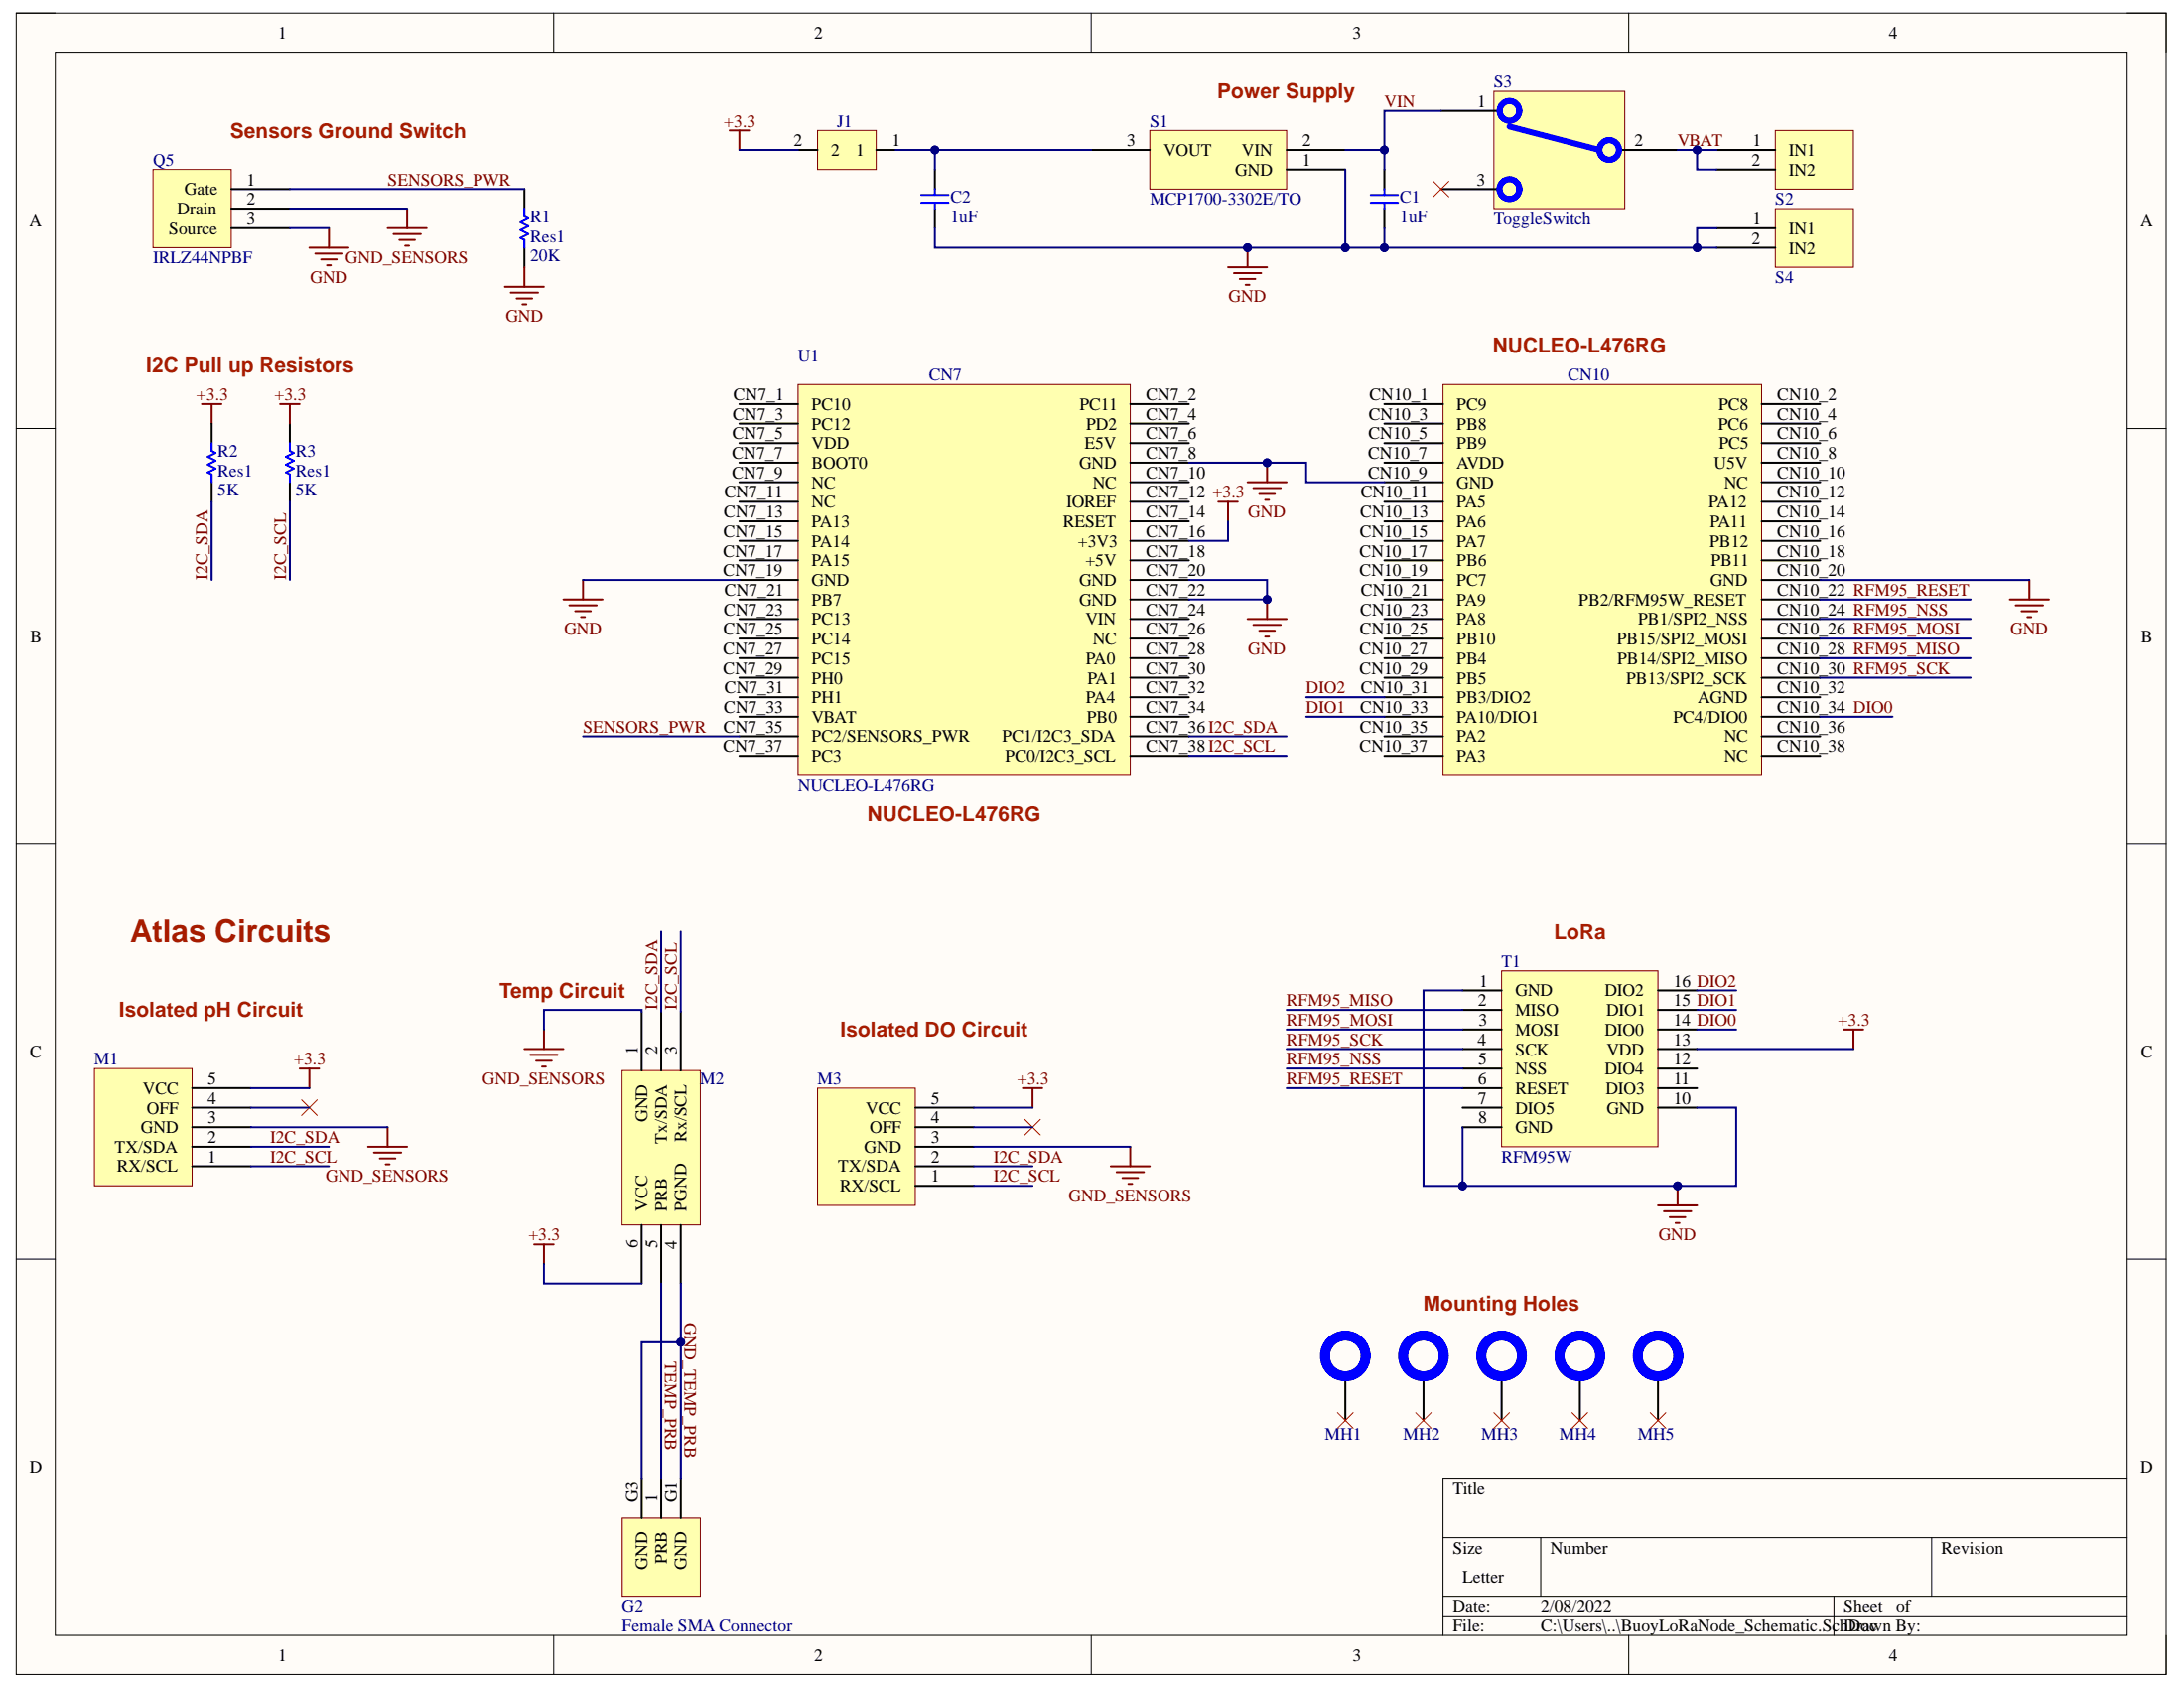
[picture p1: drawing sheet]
<svg xmlns="http://www.w3.org/2000/svg" width="279mm" height="216mm" viewBox="0 0 279 216" stroke-linecap="round" stroke-linejoin="round" font-family="sans-serif">
<path d="M2.1 1.7h275v212.5h-275z" fill-rule="evenodd" fill="#fffcf8"/>
<path d="M2.1 1.7h275v212.5h-275z" fill="none" stroke="#000" stroke-width=".13"/>
<path d="M7.1 6.7h265v202.5h-265z" fill-rule="evenodd" fill="#fffcf8"/>
<g fill="none" stroke="#000" stroke-width=".13">
<path d="M2.1 1.7h5M7.1 6.7h265v202.5h-265zM70.8 1.7v5M139.6 1.7v5M208.4 1.7v5M272.1 1.7h5v5M2.1 54.8h5M272.1 54.8h5M2.1 107.9h5M272.1 107.9h5M2.1 161h5M272.1 161h5"/>
<path d="M184.6 196.7h87.5M197.1 196.7v7.5M247.1 196.7v7.5M272.1 189.2h-87.5v20M70.8 209.2v5M139.6 209.2v5M184.6 204.2h87.5M184.6 206.7h87.5M208.4 209.2v5M234.6 204.2v5M277.1 209.2v5"/>
</g>
<path d="M184.6 49.2h40.8v50h-40.8z" fill-rule="evenodd" fill="#ffffb0"/>
<path d="M184.6 49.2h40.8v50h-40.8z" fill="none" stroke="#800000" stroke-width=".13"/>
<path d="M102.1 49.2h42.5v50h-42.5z" fill-rule="evenodd" fill="#ffffb0"/>
<path d="M102.1 49.2h42.5v50h-42.5z" fill="none" stroke="#800000" stroke-width=".13"/>
<g fill="none" stroke="#000" stroke-width=".25">
<path d="M119.6 21.7v2.5M119.6 26.7v2.5M177.1 21.7v2.5M177.1 26.7v2.5M94.6 51.7h7.5M94.6 54.2h7.5M94.6 56.7h7.5M94.6 59.2h7.5M144.6 51.7h7.5M144.6 54.2h7.5M144.6 56.7h7.5M144.6 59.2h7.5"/>
<path d="M177.1 51.7h7.5M177.1 56.7h7.5M177.1 59.2h7.5M177.1 54.2h7.5M225.4 51.7h7.5M225.4 56.7h7.5M225.4 59.2h7.5M225.4 54.2h7.5M94.6 61.7h7.5M94.6 64.2h7.5M94.6 66.7h7.5M94.6 69.2h7.5"/>
<path d="M94.6 71.7h7.5M94.6 74.2h7.5M94.6 76.7h7.5M94.6 79.2h7.5M144.6 61.7h7.5M144.6 64.2h7.5M144.6 66.7h7.5M144.6 69.2h7.5M144.6 71.7h7.5M144.6 74.2h7.5M144.6 76.7h7.5M144.6 79.2h7.5"/>
<path d="M177.1 61.7h7.5M177.1 64.2h7.5M177.1 66.7h7.5M177.1 69.2h7.5M177.1 71.7h7.5M177.1 74.2h7.5M177.1 76.7h7.5M177.1 79.2h7.5M225.4 61.7h7.5M225.4 64.2h7.5M225.4 66.7h7.5M225.4 69.2h7.5"/>
<path d="M225.4 71.7h7.5M225.4 74.2h7.5M225.4 76.7h7.5M225.4 79.2h7.5M94.6 81.7h7.5M94.6 84.2h7.5M94.6 86.7h7.5M94.6 89.2h7.5M94.6 91.7h7.5M94.6 94.2h7.5M94.6 96.7h7.5M144.6 81.7h7.5"/>
<path d="M144.6 84.2h7.5M144.6 86.7h7.5M144.6 89.2h7.5M144.6 91.7h7.5M144.6 94.2h7.5M144.6 96.7h7.5M177.1 84.2h7.5M177.1 86.7h7.5M177.1 89.2h7.5M177.1 91.7h7.5M177.1 94.2h7.5M177.1 96.7h7.5"/>
<path d="M177.1 81.7h7.5M225.4 84.2h7.5M225.4 86.7h7.5M225.4 89.2h7.5M225.4 91.7h7.5M225.4 94.2h7.5M225.4 96.7h7.5M225.4 81.7h7.5"/>
</g>
<path d="M117.8 24.9h3.5M117.8 25.9h3.5M119.6 24.2v.7M119.6 25.9v.8M175.4 24.9h3.5M175.4 25.9h3.5M177.1 24.2v.7M177.1 25.9v.8" fill="none" stroke="#00f" stroke-width=".25"/>
<path d="M147.1 16.7h17.5v7.5h-17.5z" fill-rule="evenodd" fill="#ffffb0"/>
<path d="M147.1 16.7h17.5v7.5h-17.5z" fill="none" stroke="#800000" stroke-width=".13"/>
<path d="M139.6 19.2h7.5M164.6 19.2h7.5M164.6 21.7h7.5" fill="none" stroke="#000" stroke-width=".25"/>
<path d="M157.1 34.2h5M157.9 34.9h3.5M158.6 35.7h2M159.3 36.4h.6M159.6 31.7v2.5" fill="none" stroke="#800000" stroke-width=".25"/>
<circle cx="159.6" cy="31.7" r=".5" fill="#000080"/>
<circle cx="159.6" cy="31.7" r=".5" fill="none" stroke="#000080" stroke-width=".13"/>
<path d="M192.1 124.2h20v22.5h-20z" fill-rule="evenodd" fill="#ffffb0"/>
<path d="M192.1 124.2h20v22.5h-20z" fill="none" stroke="#800000" stroke-width=".13"/>
<g fill="none" stroke="#000" stroke-width=".25">
<path d="M187.1 131.7h5M187.1 126.7h5M187.1 129.2h5M187.1 134.2h5M187.1 136.7h5M187.1 139.2h5M212.1 131.7h5M212.1 126.7h5M212.1 129.2h5M212.1 134.2h5M212.1 136.7h5M212.1 139.2h5"/>
<path d="M187.1 144.2h5M187.1 141.7h5M212.1 141.7h5"/>
</g>
<path d="M235.9 131.7h2.5M237.1 131.7v2.5" fill="none" stroke="#800000" stroke-width=".25"/>
<path d="M19.6 21.7h10v10h-10z" fill-rule="evenodd" fill="#ffffb0"/>
<path d="M19.6 21.7h10v10h-10z" fill="none" stroke="#800000" stroke-width=".13"/>
<path d="M29.6 24.2h7.5M29.6 26.7h7.5M29.6 29.2h7.5" fill="none" stroke="#000" stroke-width=".25"/>
<path d="M227.1 16.7h10v7.5h-10z" fill-rule="evenodd" fill="#ffffb0"/>
<path d="M227.1 16.7h10v7.5h-10z" fill="none" stroke="#800000" stroke-width=".13"/>
<path d="M219.6 19.2h7.5M219.6 21.7h7.5M172.1 176.7v5M182.1 176.7v5M192.1 176.7v5" fill="none" stroke="#000" stroke-width=".25"/>
<path d="M39.6 31.7h5M40.3 32.4h3.5M41.1 33.2h2M41.8 33.9h.5M42.1 29.2v2.5M49.6 29.2h5M50.3 29.9h3.5M51.1 30.7h2M51.8 31.4h.5M52.1 26.7v2.5M155.8 64.2h2.5M157.1 64.2v2.5" fill="none" stroke="#800000" stroke-width=".25"/>
<g fill="none" stroke="#00f" stroke-width="1.3">
<circle cx="172.1" cy="173.4" r="2.6"/>
<circle cx="182.1" cy="173.4" r="2.6"/>
<circle cx="192.1" cy="173.4" r="2.6"/>
</g>
<path d="M171.1 180.7l2 2M173.1 180.7l-2 2M181.1 180.7l2 2M183.1 180.7l-2 2M191.1 180.7l2 2M193.1 180.7l-2 2" fill="none" stroke="#f00" stroke-width=".13"/>
<path d="M191.1 11.7h16.8v15h-16.8z" fill-rule="evenodd" fill="#ffffb0"/>
<path d="M191.1 11.7h16.8v15h-16.8z" fill="none" stroke="#800000" stroke-width=".13"/>
<path d="M184.4 14.2h7.5M207.1 19.2h7.5M184.4 24.2h7.5" fill="none" stroke="#000" stroke-width=".25"/>
<g fill="none" stroke="#00f" stroke-width=".75">
<path d="M193.1 16.2l11.5 3"/>
<circle cx="193.1" cy="14.2" r="1.26"/>
<circle cx="205.9" cy="19.2" r="1.26"/>
<circle cx="193.1" cy="24.2" r="1.27"/>
</g>
<path d="M183.4 23.2l2 2M185.4 23.2l-2 2" fill="none" stroke="#f00" stroke-width=".13"/>
<path d="M72.1 76.7h5M72.8 77.4h3.5M73.6 78.2h2M74.3 78.9h.5M74.6 74.2v2.5" fill="none" stroke="#800000" stroke-width=".25"/>
<path d="M79.6 194.2h10v10h-10z" fill-rule="evenodd" fill="#ffffb0"/>
<path d="M79.6 194.2h10v10h-10z" fill="none" stroke="#800000" stroke-width=".13"/>
<path d="M82.1 189.2v5M84.6 189.2v5M87.1 189.2v5" fill="none" stroke="#000" stroke-width=".25"/>
<path d="M227.1 26.7h10v7.5h-10z" fill-rule="evenodd" fill="#ffffb0"/>
<path d="M227.1 26.7h10v7.5h-10z" fill="none" stroke="#800000" stroke-width=".13"/>
<path d="M219.6 29.2h7.5M219.6 31.7h7.5M202.1 176.7v5M212.1 176.7v5" fill="none" stroke="#000" stroke-width=".25"/>
<g fill="none" stroke="#00f" stroke-width="1.3">
<circle cx="202.1" cy="173.4" r="2.6"/>
<circle cx="212.1" cy="173.4" r="2.6"/>
</g>
<path d="M201.1 180.7l2 2M203.1 180.7l-2 2M211.1 180.7l2 2M213.1 180.7l-2 2" fill="none" stroke="#f00" stroke-width=".13"/>
<path d="M12.1 136.7h12.5v15h-12.5z" fill-rule="evenodd" fill="#ffffb0"/>
<path d="M12.1 136.7h12.5v15h-12.5z" fill="none" stroke="#800000" stroke-width=".13"/>
<path d="M24.6 139.2h7.5M24.6 149.2h7.5M24.6 146.7h7.5M24.6 144.2h7.5M24.6 141.7h7.5" fill="none" stroke="#000" stroke-width=".25"/>
<path d="M38.3 136.7h2.5M39.6 136.7v2.5M68.3 159.2h2.5M69.6 159.2v2.5" fill="none" stroke="#800000" stroke-width=".25"/>
<path d="M104.6 139.2h12.5v15h-12.5z" fill-rule="evenodd" fill="#ffffb0"/>
<path d="M104.6 139.2h12.5v15h-12.5z" fill="none" stroke="#800000" stroke-width=".13"/>
<path d="M117.1 151.7h7.5M117.1 149.2h7.5M117.1 146.7h7.5M117.1 144.2h7.5M117.1 141.7h7.5" fill="none" stroke="#000" stroke-width=".25"/>
<path d="M130.8 139.2h2.5M132.1 139.2v2.5" fill="none" stroke="#800000" stroke-width=".25"/>
<path d="M38.6 140.7l2 2M40.6 140.7l-2 2M131.1 143.2l2 2M133.1 143.2l-2 2" fill="none" stroke="#f00" stroke-width=".13"/>
<path d="M104.6 16.7h7.5v5h-7.5z" fill-rule="evenodd" fill="#ffffb0"/>
<path d="M104.6 16.7h7.5v5h-7.5z" fill="none" stroke="#800000" stroke-width=".13"/>
<path d="M102.1 19.2h2.5M112.1 19.2h2.5M67.1 24.2v2.5M67.1 31.7v2.5M27.1 54.2v2.5M37.1 54.2v2.5M27.1 61.7v2.5M37.1 61.7v2.5" fill="none" stroke="#000" stroke-width=".25"/>
<g fill="none" stroke="#800000" stroke-width=".25">
<path d="M93.3 16.7h2.5M94.6 16.7v2.5M64.6 36.7h5M65.3 37.4h3.5M66.1 38.2h2M66.8 38.9h.5M67.1 34.2v2.5M25.8 51.7h2.5M27.1 51.7v2.5M35.8 51.7h2.5M37.1 51.7v2.5M67.1 134.2h5"/>
<path d="M67.8 134.9h3.5M68.6 135.7h2M69.3 136.4h.5M69.6 131.7v2.5M47.1 146.7h5M47.8 147.4h3.5M48.6 148.2h2M49.3 148.9h.5M49.6 144.2v2.5M142.1 149.2h5M142.8 149.9h3.5M143.6 150.7h2"/>
<path d="M144.3 151.4h.5M144.6 146.7v2.5M212.1 154.2h5M212.9 154.9h3.5M213.6 155.7h2M214.4 156.4h.5M214.6 151.7v2.5"/>
</g>
<path d="M67.1 26.7v1l.5 .2-1 .5 1 .5-1 .5 1 .5-1 .5 .5 .3v1M27.1 56.7v1l.5 .2-1 .5 1 .5-1 .5 1 .5-1 .5 .5 .3v1M37.1 56.7v1l.5 .2-1 .5 1 .5-1 .5 1 .5-1 .5 .5 .3v1" fill="none" stroke="#00f" stroke-width=".25"/>
<circle cx="214.6" cy="151.7" r=".5" fill="#000080"/>
<circle cx="214.6" cy="151.7" r=".5" fill="none" stroke="#000080" stroke-width=".13"/>
<path d="M79.6 136.9h10v19.8h-10z" fill-rule="evenodd" fill="#ffffb0"/>
<path d="M79.6 136.9h10v19.8h-10z" fill="none" stroke="#800000" stroke-width=".13"/>
<path d="M82.1 129.4v7.5M84.6 129.4v7.5M87.1 129.4v7.5M82.1 156.7v7.5M84.6 156.7v7.5M87.1 156.7v7.5" fill="none" stroke="#000" stroke-width=".25"/>
<path d="M159.6 79.2h5M160.3 79.9h3.5M162.1 76.7v2.5M161.1 80.7h2M161.8 81.4h.6" fill="none" stroke="#800000" stroke-width=".25"/>
<circle cx="162.1" cy="76.7" r=".5" fill="#000080"/>
<circle cx="162.1" cy="76.7" r=".5" fill="none" stroke="#000080" stroke-width=".13"/>
<path d="M162.1 59.2v2.5M159.6 61.7h5M160.3 62.4h3.5M161.1 63.2h2M161.8 63.9h.6" fill="none" stroke="#800000" stroke-width=".25"/>
<circle cx="162.1" cy="59.2" r=".5" fill="#000080"/>
<circle cx="162.1" cy="59.2" r=".5" fill="none" stroke="#000080" stroke-width=".13"/>
<path d="M257.1 76.7h5M257.9 77.4h3.5M258.6 78.2h2M259.4 78.9h.5M259.6 74.2v2.5" fill="none" stroke="#800000" stroke-width=".25"/>
<path d="M187.1 126.7h-5v25h5M217.1 134.2h20" fill="none" stroke="#000080" stroke-width=".25"/>
<circle cx="187.1" cy="151.7" r=".5" fill="#000080"/>
<circle cx="187.1" cy="151.7" r=".5" fill="none" stroke="#000080" stroke-width=".13"/>
<path d="M37.1 29.2h5M37.1 26.7h15M157.1 66.7v2.5h-5M217.1 141.7h5v10h-35v-7.5" fill="none" stroke="#000080" stroke-width=".25"/>
<circle cx="214.6" cy="151.7" r=".5" fill="#000080"/>
<circle cx="214.6" cy="151.7" r=".5" fill="none" stroke="#000080" stroke-width=".13"/>
<circle cx="187.1" cy="151.7" r=".5" fill="#000080"/>
<circle cx="187.1" cy="151.7" r=".5" fill="none" stroke="#000080" stroke-width=".13"/>
<path d="M172.1 19.2h5" fill="none" stroke="#000080" stroke-width=".25"/>
<circle cx="177.1" cy="19.2" r=".5" fill="#000080"/>
<circle cx="177.1" cy="19.2" r=".5" fill="none" stroke="#000080" stroke-width=".13"/>
<path d="M214.6 19.2h5" fill="none" stroke="#000080" stroke-width=".25"/>
<circle cx="217.1" cy="19.2" r=".5" fill="#000080"/>
<circle cx="217.1" cy="19.2" r=".5" fill="none" stroke="#000080" stroke-width=".13"/>
<path d="M177.1 29.2v2.5" fill="none" stroke="#000080" stroke-width=".25"/>
<circle cx="177.1" cy="31.7" r=".5" fill="#000080"/>
<circle cx="177.1" cy="31.7" r=".5" fill="none" stroke="#000080" stroke-width=".13"/>
<path d="M184.4 14.2h-7.3v7.5" fill="none" stroke="#000080" stroke-width=".25"/>
<circle cx="177.1" cy="19.2" r=".5" fill="#000080"/>
<circle cx="177.1" cy="19.2" r=".5" fill="none" stroke="#000080" stroke-width=".13"/>
<path d="M74.6 74.2h20M217.1 126.7h5M217.1 129.2h5M217.1 131.7h5M124.6 149.2h7.5M124.6 151.7h7.5M87.1 164.2v25" fill="none" stroke="#000080" stroke-width=".25"/>
<circle cx="87.1" cy="171.7" r=".5" fill="#000080"/>
<circle cx="87.1" cy="171.7" r=".5" fill="none" stroke="#000080" stroke-width=".13"/>
<path d="M172.1 21.7v10h47.5" fill="none" stroke="#000080" stroke-width=".25"/>
<circle cx="217.1" cy="31.7" r=".5" fill="#000080"/>
<circle cx="217.1" cy="31.7" r=".5" fill="none" stroke="#000080" stroke-width=".13"/>
<circle cx="177.1" cy="31.7" r=".5" fill="#000080"/>
<circle cx="177.1" cy="31.7" r=".5" fill="none" stroke="#000080" stroke-width=".13"/>
<circle cx="172.1" cy="31.7" r=".5" fill="#000080"/>
<circle cx="172.1" cy="31.7" r=".5" fill="none" stroke="#000080" stroke-width=".13"/>
<path d="M217.1 19.2v2.5h2.5" fill="none" stroke="#000080" stroke-width=".25"/>
<circle cx="217.1" cy="19.2" r=".5" fill="#000080"/>
<circle cx="217.1" cy="19.2" r=".5" fill="none" stroke="#000080" stroke-width=".13"/>
<path d="M219.6 29.2h-2.5v2.5" fill="none" stroke="#000080" stroke-width=".25"/>
<circle cx="217.1" cy="31.7" r=".5" fill="#000080"/>
<circle cx="217.1" cy="31.7" r=".5" fill="none" stroke="#000080" stroke-width=".13"/>
<path d="M119.6 29.2v2.5h52.5" fill="none" stroke="#000080" stroke-width=".25"/>
<circle cx="172.1" cy="31.7" r=".5" fill="#000080"/>
<circle cx="172.1" cy="31.7" r=".5" fill="none" stroke="#000080" stroke-width=".13"/>
<circle cx="159.6" cy="31.7" r=".5" fill="#000080"/>
<circle cx="159.6" cy="31.7" r=".5" fill="none" stroke="#000080" stroke-width=".13"/>
<path d="M139.6 19.2h-20v2.5M32.1 139.2h7.5M32.1 146.7h10M32.1 149.2h10M32.1 144.2h17.5M32.1 141.7h7.5M124.6 146.7h20M124.6 144.2h7.5M124.6 141.7h7.5" fill="none" stroke="#000080" stroke-width=".25"/>
<circle cx="119.6" cy="19.2" r=".5" fill="#000080"/>
<circle cx="119.6" cy="19.2" r=".5" fill="none" stroke="#000080" stroke-width=".13"/>
<path d="M114.6 19.2h5" fill="none" stroke="#000080" stroke-width=".25"/>
<circle cx="119.6" cy="19.2" r=".5" fill="#000080"/>
<circle cx="119.6" cy="19.2" r=".5" fill="none" stroke="#000080" stroke-width=".13"/>
<path d="M94.6 19.2h7.5M37.1 24.2h30M27.1 64.2v10M37.1 64.2v10M152.1 94.2h12.5M84.6 164.2v25M87.1 171.7h-5v17.5" fill="none" stroke="#000080" stroke-width=".25"/>
<circle cx="87.1" cy="171.7" r=".5" fill="#000080"/>
<circle cx="87.1" cy="171.7" r=".5" fill="none" stroke="#000080" stroke-width=".13"/>
<path d="M152.1 74.2h10v2.5h-10M84.6 119.2v10.2M87.1 119.2v10.2M82.1 129.4v-.2h-12.5v2.5M69.6 161.7v2.5h12.5" fill="none" stroke="#000080" stroke-width=".25"/>
<circle cx="162.1" cy="76.7" r=".5" fill="#000080"/>
<circle cx="162.1" cy="76.7" r=".5" fill="none" stroke="#000080" stroke-width=".13"/>
<path d="M152.1 59.2h15v2.5h10" fill="none" stroke="#000080" stroke-width=".25"/>
<circle cx="162.1" cy="59.2" r=".5" fill="#000080"/>
<circle cx="162.1" cy="59.2" r=".5" fill="none" stroke="#000080" stroke-width=".13"/>
<g fill="none" stroke="#000080" stroke-width=".25">
<path d="M232.9 74.2h26.7M232.9 79.2h19.2M232.9 76.7h19.2M74.6 94.2h20M152.1 96.7h12.5M167.1 91.7h10M167.1 89.2h10M232.9 81.7h19.2M232.9 84.2h19.2M232.9 86.7h19.2M232.9 91.7h9.2M164.6 129.2h22.5"/>
<path d="M164.6 131.7h22.5M164.6 134.2h22.5M164.6 136.7h22.5M164.6 139.2h22.5"/>
</g>
<text font-size="4" fill="#a61c00" x="16.7" y="120.6">Atlas Circuits</text>
<g font-size="2.7" fill="#a61c00">
<text x="29.4" y="17.6">Sensors Ground Switch</text>
<text x="155.7" y="12.6">Power Supply</text>
<text x="18.7" y="47.6">I2C Pull up Resistors</text>
<text x="191" y="45.1">NUCLEO-L476RG</text>
<text x="111" y="105.1">NUCLEO-L476RG</text>
<text x="198.8" y="120.1">LoRa</text>
<text x="15.2" y="130.1">Isolated pH Circuit</text>
<text x="63.9" y="127.6">Temp Circuit</text>
<text x="107.5" y="132.6">Isolated DO Circuit</text>
<text x="182.1" y="167.6">Mounting Holes</text>
</g>
<g font-size="2.2">
<text x="35.6" y="5">1</text>
<text x="104.2" y="5">2</text>
<text x="173" y="5">3</text>
<text x="241.7" y="5">4</text>
<text x="189" y="13.7">1</text>
<text x="31.6" y="23.7">1</text>
<text x="101.5" y="18.7">2</text>
<text x="106.3" y="19.9">2</text>
<text x="109.5" y="19.9">1</text>
<text x="114.1" y="18.7">1</text>
<text x="144.1" y="18.7">3</text>
<text x="148.8" y="19.9">VOUT</text>
<text x="158" y="22.4">GND</text>
<text x="158.9" y="19.9">VIN</text>
<text x="166.6" y="21.2">1</text>
<text x="166.6" y="18.7">2</text>
<text x="188.9" y="23.7">3</text>
<text x="209.1" y="18.7">2</text>
<text x="224.1" y="21.2">2</text>
<text x="224.2" y="18.7">1</text>
<text x="228.9" y="19.9">IN1</text>
<text x="228.9" y="22.4">IN2</text>
<text x="3.8" y="29">A</text>
<text x="21.6" y="30">Source</text>
<text x="22.7" y="27.4">Drain</text>
<text x="23.6" y="24.9">Gate</text>
<text x="31.6" y="26.2">2</text>
<text x="31.6" y="28.7">3</text>
<text x="224.2" y="28.7">1</text>
<text x="228.9" y="30">IN1</text>
<text x="273.8" y="29">A</text>
<text x="224.1" y="31.2">2</text>
<text x="228.9" y="32.5">IN2</text>
<text x="93.8" y="53.7">CN7_3</text>
<text x="93.8" y="51.2">CN7_1</text>
<text x="103.8" y="52.4">PC10</text>
<text x="138.1" y="52.4">PC11</text>
<text x="146.6" y="51.2">CN7_2</text>
<text x="146.6" y="53.7">CN7_4</text>
<text x="175.1" y="53.7">CN10_3</text>
<text x="175.2" y="51.2">CN10_1</text>
<text x="186.3" y="52.4">PC9</text>
<text x="219.8" y="52.4">PC8</text>
<text x="227.4" y="51.2">CN10_2</text>
<text x="227.4" y="53.7">CN10_4</text>
<text x="93.7" y="58.7">CN7_7</text>
<text x="93.7" y="56.2">CN7_5</text>
<text x="103.8" y="55">PC12</text>
<text x="103.8" y="57.5">VDD</text>
<text x="103.8" y="59.9">BOOT0</text>
<text x="138.1" y="59.9">GND</text>
<text x="138.7" y="57.5">E5V</text>
<text x="138.9" y="55">PD2</text>
<text x="146.6" y="56.2">CN7_6</text>
<text x="146.6" y="58.7">CN7_8</text>
<text x="175" y="58.7">CN10_7</text>
<text x="175.1" y="56.2">CN10_5</text>
<text x="186.3" y="55">PB8</text>
<text x="186.3" y="57.5">PB9</text>
<text x="186.3" y="59.9">AVDD</text>
<text x="219.2" y="59.9">U5V</text>
<text x="219.8" y="55">PC6</text>
<text x="219.9" y="57.5">PC5</text>
<text x="227.4" y="56.2">CN10_6</text>
<text x="227.4" y="58.7">CN10_8</text>
<text x="92.7" y="63.7">CN7_11</text>
<text x="93.7" y="61.2">CN7_9</text>
<text x="103.8" y="62.4">NC</text>
<text x="103.8" y="64.9">NC</text>
<text x="136.4" y="64.9">IOREF</text>
<text x="139.8" y="62.4">NC</text>
<text x="146.6" y="61.2">CN7_10</text>
<text x="146.6" y="63.7">CN7_12 +3.3</text>
<text x="174.1" y="63.7">CN10_11</text>
<text x="175" y="61.2">CN10_9</text>
<text x="186.3" y="62.4">GND</text>
<text x="186.3" y="64.9">PA5</text>
<text x="218.6" y="64.9">PA12</text>
<text x="220.6" y="62.4">NC</text>
<text x="227.4" y="61.2">CN10_10</text>
<text x="227.4" y="63.7">CN10_12</text>
<text x="92.5" y="71.2">CN7_17</text>
<text x="92.6" y="68.7">CN7_15</text>
<text x="92.6" y="66.2">CN7_13</text>
<text x="103.8" y="67.4">PA13</text>
<text x="103.8" y="69.9">PA14</text>
<text x="136" y="67.4">RESET</text>
<text x="137.9" y="69.9">+3V3</text>
<text x="146.6" y="66.2">CN7_14</text>
<text x="146.6" y="68.7">CN7_16</text>
<text x="146.6" y="71.2">CN7_18</text>
<text x="173.9" y="71.2">CN10_17</text>
<text x="174" y="68.7">CN10_15</text>
<text x="174" y="66.2">CN10_13</text>
<text x="186.3" y="67.4">PA6</text>
<text x="186.3" y="69.9">PA7</text>
<text x="218.7" y="69.9">PB12</text>
<text x="218.7" y="67.4">PA11</text>
<text x="227.4" y="66.2">CN10_14</text>
<text x="227.4" y="68.7">CN10_16</text>
<text x="227.4" y="71.2">CN10_18</text>
<text x="92.5" y="73.7">CN7_19</text>
<text x="92.7" y="76.2">CN7_21</text>
<text x="103.8" y="72.4">PA15</text>
<text x="103.8" y="74.9">GND</text>
<text x="103.8" y="77.4">PB7</text>
<text x="138.1" y="74.9">GND</text>
<text x="138.1" y="77.4">GND</text>
<text x="138.9" y="72.4">+5V</text>
<text x="146.6" y="73.7">CN7_20</text>
<text x="146.6" y="76.2">CN7_22</text>
<text x="173.9" y="73.7">CN10_19</text>
<text x="174.1" y="76.2">CN10_21</text>
<text x="186.3" y="72.4">PB6</text>
<text x="186.3" y="74.9">PC7</text>
<text x="186.3" y="77.4">PA9</text>
<text x="201.9" y="77.4">PB2/RFM95W_RESET</text>
<text x="218.8" y="74.9">GND</text>
<text x="218.9" y="72.4">PB11</text>
<text x="227.4" y="73.7">CN10_20</text>
<text x="227.4" y="76.2">CN10_22 RFM95_RESET</text>
<text x="3.9" y="82.1">B</text>
<text x="92.5" y="83.7">CN7_27</text>
<text x="92.6" y="81.2">CN7_25</text>
<text x="92.6" y="78.7">CN7_23</text>
<text x="103.8" y="79.9">PC13</text>
<text x="103.8" y="82.5">PC14</text>
<text x="138.9" y="79.9">VIN</text>
<text x="139.8" y="82.5">NC</text>
<text x="146.6" y="78.7">CN7_24</text>
<text x="146.6" y="81.2">CN7_26</text>
<text x="146.6" y="83.7">CN7_28</text>
<text x="173.9" y="83.7">CN10_27</text>
<text x="174" y="81.2">CN10_25</text>
<text x="174" y="78.7">CN10_23</text>
<text x="186.3" y="79.9">PA8</text>
<text x="186.3" y="82.5">PB10</text>
<text x="206.9" y="82.5">PB15/SPI2_MOSI</text>
<text x="209.6" y="79.9">PB1/SPI2_NSS</text>
<text x="227.4" y="78.7">CN10_24 RFM95_NSS</text>
<text x="227.4" y="81.2">CN10_26 RFM95_MOSI</text>
<text x="227.4" y="83.7">CN10_28 RFM95_MISO</text>
<text x="273.9" y="82.1">B</text>
<text x="92.5" y="86.2">CN7_29</text>
<text x="92.7" y="88.7">CN7_31</text>
<text x="103.8" y="84.9">PC15</text>
<text x="103.8" y="87.4">PH0</text>
<text x="103.8" y="89.9">PH1</text>
<text x="138.9" y="84.9">PA0</text>
<text x="138.9" y="89.9">PA4</text>
<text x="139.1" y="87.4">PA1</text>
<text x="146.6" y="88.7">CN7_32</text>
<text x="146.6" y="86.2">CN7_30</text>
<text x="173.9" y="86.2">CN10_29</text>
<text x="174.1" y="88.7">CN10_31</text>
<text x="186.3" y="84.9">PB4</text>
<text x="186.3" y="87.4">PB5</text>
<text x="186.3" y="89.9">PB3/DIO2</text>
<text x="206.9" y="84.9">PB14/SPI2_MISO</text>
<text x="208" y="87.4">PB13/SPI2_SCK</text>
<text x="217.2" y="89.9">AGND</text>
<text x="227.4" y="86.2">CN10_30 RFM95_SCK</text>
<text x="227.4" y="88.7">CN10_32</text>
<text x="92.6" y="93.7">CN7_35</text>
<text x="92.6" y="91.2">CN7_33</text>
<text x="103.8" y="92.4">VBAT</text>
<text x="103.8" y="94.9">PC2/SENSORS_PWR</text>
<text x="128.2" y="94.9">PC1/I2C3_SDA</text>
<text x="139" y="92.4">PB0</text>
<text x="146.6" y="91.2">CN7_34</text>
<text x="146.6" y="93.7">CN7_36 I2C_SDA</text>
<text x="174" y="93.7">CN10_35</text>
<text x="174" y="91.2">CN10_33</text>
<text x="186.3" y="92.4">PA10/DIO1</text>
<text x="186.3" y="94.9">PA2</text>
<text x="214" y="92.4">PC4/DIO0</text>
<text x="220.6" y="94.9">NC</text>
<text x="227.4" y="91.2">CN10_34 DIO0</text>
<text x="227.4" y="93.7">CN10_36</text>
<text x="92.5" y="96.2">CN7_37</text>
<text x="103.8" y="97.4">PC3</text>
<text x="128.6" y="97.4">PC0/I2C3_SCL</text>
<text x="146.6" y="96.2">CN7_38 I2C_SCL</text>
<text x="173.9" y="96.2">CN10_37</text>
<text x="186.3" y="97.4">PA3</text>
<text x="220.6" y="97.4">NC</text>
<text x="227.4" y="96.2">CN10_38</text>
<text x="189.1" y="128.7">2</text>
<text x="189.2" y="131.2">3</text>
<text x="189.2" y="126.2">1</text>
<text x="193.9" y="127.4">GND</text>
<text x="193.9" y="129.9">MISO</text>
<text x="205.3" y="127.4">DIO2</text>
<text x="205.5" y="129.9">DIO1</text>
<text x="214.1" y="131.2">14 DIO0</text>
<text x="214.1" y="126.2">16 DIO2</text>
<text x="214.1" y="128.7">15 DIO1</text>
<text x="3.9" y="135.2">C</text>
<text x="81.6" y="134.9" transform="rotate(-90 81.6 134.9)">1</text>
<text x="84.1" y="134.9" transform="rotate(-90 84.1 134.9)">2</text>
<text x="86.6" y="134.9" transform="rotate(-90 86.6 134.9)">3</text>
<text x="189" y="133.7">4</text>
<text x="189.1" y="136.2">5</text>
<text x="193.9" y="132.5">MOSI</text>
<text x="193.9" y="134.9">SCK</text>
<text x="193.9" y="137.4">NSS</text>
<text x="205.3" y="132.5">DIO0</text>
<text x="205.3" y="137.4">DIO4</text>
<text x="205.5" y="134.9">VDD</text>
<text x="214.1" y="133.7">13</text>
<text x="214.1" y="136.2">12</text>
<text x="273.9" y="135.2">C</text>
<text x="18.3" y="139.9">VCC</text>
<text x="18.8" y="142.4">OFF</text>
<text x="26.6" y="143.7">3</text>
<text x="26.6" y="141.2">4</text>
<text x="26.6" y="138.7">5</text>
<text x="82.8" y="143.5" transform="rotate(-90 82.8 143.5)">GND</text>
<text x="110.8" y="142.4">VCC</text>
<text x="119.1" y="143.7">4</text>
<text x="119.1" y="141.2">5</text>
<text x="189.1" y="138.7">6</text>
<text x="189.1" y="141.2">7</text>
<text x="189.1" y="143.7">8</text>
<text x="193.9" y="139.9">RESET</text>
<text x="193.9" y="142.4">DIO5</text>
<text x="205.4" y="139.9">DIO3</text>
<text x="205.5" y="142.4">GND</text>
<text x="214.1" y="138.7">11</text>
<text x="214.1" y="141.2">10</text>
<text x="14.7" y="147.4">TX/SDA</text>
<text x="15" y="149.9">RX/SCL</text>
<text x="18" y="144.9">GND</text>
<text x="26.6" y="148.7">1</text>
<text x="26.6" y="146.2">2</text>
<text x="85.3" y="146.3" transform="rotate(-90 85.3 146.3)">Tx/SDA</text>
<text x="87.8" y="146" transform="rotate(-90 87.8 146)">Rx/SCL</text>
<text x="107.2" y="149.9">TX/SDA</text>
<text x="110.6" y="147.4">GND</text>
<text x="111.3" y="144.9">OFF</text>
<text x="119.1" y="148.7">2</text>
<text x="119.1" y="146.2">3</text>
<text x="193.9" y="144.9">GND</text>
<text x="82.8" y="154.9" transform="rotate(-90 82.8 154.9)">VCC</text>
<text x="85.3" y="154.9" transform="rotate(-90 85.3 154.9)">PRB</text>
<text x="87.8" y="154.9" transform="rotate(-90 87.8 154.9)">PGND</text>
<text x="107.5" y="152.4">RX/SCL</text>
<text x="119.1" y="151.2">1</text>
<text x="81.6" y="159.7" transform="rotate(-90 81.6 159.7)">6</text>
<text x="84.1" y="159.7" transform="rotate(-90 84.1 159.7)">5</text>
<text x="86.6" y="159.7" transform="rotate(-90 86.6 159.7)">4</text>
<text x="3.8" y="188.4">D</text>
<text x="185.9" y="191.2">Title</text>
<text x="273.8" y="188.4">D</text>
<text x="81.6" y="192.2" transform="rotate(-90 81.6 192.2)">G3</text>
<text x="84.1" y="192.2" transform="rotate(-90 84.1 192.2)">1</text>
<text x="86.6" y="192.2" transform="rotate(-90 86.6 192.2)">G1</text>
<text x="82.8" y="200.7" transform="rotate(-90 82.8 200.7)">GND</text>
<text x="85.3" y="200" transform="rotate(-90 85.3 200)">PRB</text>
<text x="87.8" y="200.7" transform="rotate(-90 87.8 200.7)">GND</text>
<text x="185.9" y="198.7">Size</text>
<text x="187.1" y="202.4">Letter</text>
<text x="198.3" y="198.7">Number</text>
<text x="248.4" y="198.7">Revision</text>
<text x="185.9" y="206.2">Date:</text>
<text x="185.9" y="208.7">File:</text>
<text x="197.1" y="206.2">2/08/2022</text>
<text x="197.1" y="208.7">C:\Users\..\BuoyLoRaNode_Schematic.SchDoc</text>
<text x="235.9" y="206.2">Sheet</text>
<text x="235.9" y="208.7">Drawn By:</text>
<text x="242.6" y="206.2">of</text>
<text x="35.6" y="212.4">1</text>
<text x="104.2" y="212.4">2</text>
<text x="173" y="212.4">3</text>
<text x="241.7" y="212.4">4</text>
</g>
<g font-size="2.2" fill="#000080">
<text x="191.1" y="11.2">S3</text>
<text x="107.1" y="16.2">J1</text>
<text x="147.1" y="16.2">S1</text>
<text x="19.6" y="21.2">Q5</text>
<text x="67.8" y="28.4">R1</text>
<text x="121.6" y="25.9">C2</text>
<text x="121.6" y="28.4">1uF</text>
<text x="147.1" y="26.2">MCP1700-3302E/TO</text>
<text x="179.1" y="25.9">C1</text>
<text x="179.1" y="28.4">1uF</text>
<text x="191.1" y="28.7">ToggleSwitch</text>
<text x="227.1" y="26.2">S2</text>
<text x="19.6" y="33.7">IRLZ44NPBF</text>
<text x="67.8" y="33.4">20K</text>
<text x="67.8" y="30.9">Res1</text>
<text x="227.1" y="36.2">S4</text>
<text x="102.1" y="46.2">U1</text>
<text x="118.8" y="48.7">CN7</text>
<text x="200.6" y="48.7">CN10</text>
<text x="27.8" y="58.4">R2</text>
<text x="37.8" y="58.4">R3</text>
<text x="27.8" y="63.4">5K</text>
<text x="27.8" y="60.9">Res1</text>
<text x="37.8" y="63.4">5K</text>
<text x="37.8" y="60.9">Res1</text>
<text x="102.1" y="101.2">NUCLEO-L476RG</text>
<text x="192.1" y="123.7">T1</text>
<text x="12.1" y="136.2">M1</text>
<text x="89.6" y="138.7">M2</text>
<text x="104.6" y="138.7">M3</text>
<text x="192.1" y="148.7">RFM95W</text>
<text x="169.5" y="184.2">MH1</text>
<text x="179.5" y="184.2">MH2</text>
<text x="189.5" y="184.2">MH3</text>
<text x="199.5" y="184.2">MH4</text>
<text x="209.5" y="184.2">MH5</text>
<text x="79.6" y="206.2">G2</text>
<text x="79.6" y="208.7">Female SMA Connector</text>
</g>
<g font-size="2.2" fill="#800000">
<text x="92.6" y="16.2">+3.3</text>
<text x="177.1" y="13.7">VIN</text>
<text x="49.6" y="23.7">SENSORS_PWR</text>
<text x="214.6" y="18.7">VBAT</text>
<text x="44.2" y="33.7">GND_SENSORS</text>
<text x="39.7" y="36.2">GND</text>
<text x="64.7" y="41.2">GND</text>
<text x="157.2" y="38.7">GND</text>
<text x="25.1" y="51.2">+3.3</text>
<text x="35.1" y="51.2">+3.3</text>
<text x="159.7" y="66.2">GND</text>
<text x="26.6" y="74.2" transform="rotate(-90 26.6 74.2)">I2C_SDA</text>
<text x="36.6" y="74.2" transform="rotate(-90 36.6 74.2)">I2C_SCL</text>
<text x="72.2" y="81.2">GND</text>
<text x="159.7" y="83.7">GND</text>
<text x="257.2" y="81.2">GND</text>
<text x="167.1" y="88.7">DIO2</text>
<text x="74.6" y="93.7">SENSORS_PWR</text>
<text x="167.1" y="91.2">DIO1</text>
<text x="84.1" y="129.2" transform="rotate(-90 84.1 129.2)">I2C_SDA</text>
<text x="86.6" y="129.2" transform="rotate(-90 86.6 129.2)">I2C_SCL</text>
<text x="164.6" y="128.7">RFM95_MISO</text>
<text x="164.6" y="131.2">RFM95_MOSI</text>
<text x="235.2" y="131.2">+3.3</text>
<text x="37.6" y="136.2">+3.3</text>
<text x="164.6" y="133.7">RFM95_SCK</text>
<text x="164.6" y="136.2">RFM95_NSS</text>
<text x="61.7" y="138.7">GND_SENSORS</text>
<text x="130.1" y="138.7">+3.3</text>
<text x="164.6" y="138.7">RFM95_RESET</text>
<text x="34.6" y="146.2">I2C_SDA</text>
<text x="34.6" y="148.7">I2C_SCL</text>
<text x="127.1" y="148.7">I2C_SDA</text>
<text x="41.7" y="151.2">GND_SENSORS</text>
<text x="127.1" y="151.2">I2C_SCL</text>
<text x="136.7" y="153.7">GND_SENSORS</text>
<text x="67.6" y="158.7">+3.3</text>
<text x="212.2" y="158.7">GND</text>
<text x="87.6" y="169.2" transform="rotate(90 87.6 169.2)">GND_TEMP_PRB</text>
<text x="85.1" y="174.2" transform="rotate(90 85.1 174.2)">TEMP_PRB</text>
</g>
</svg>
